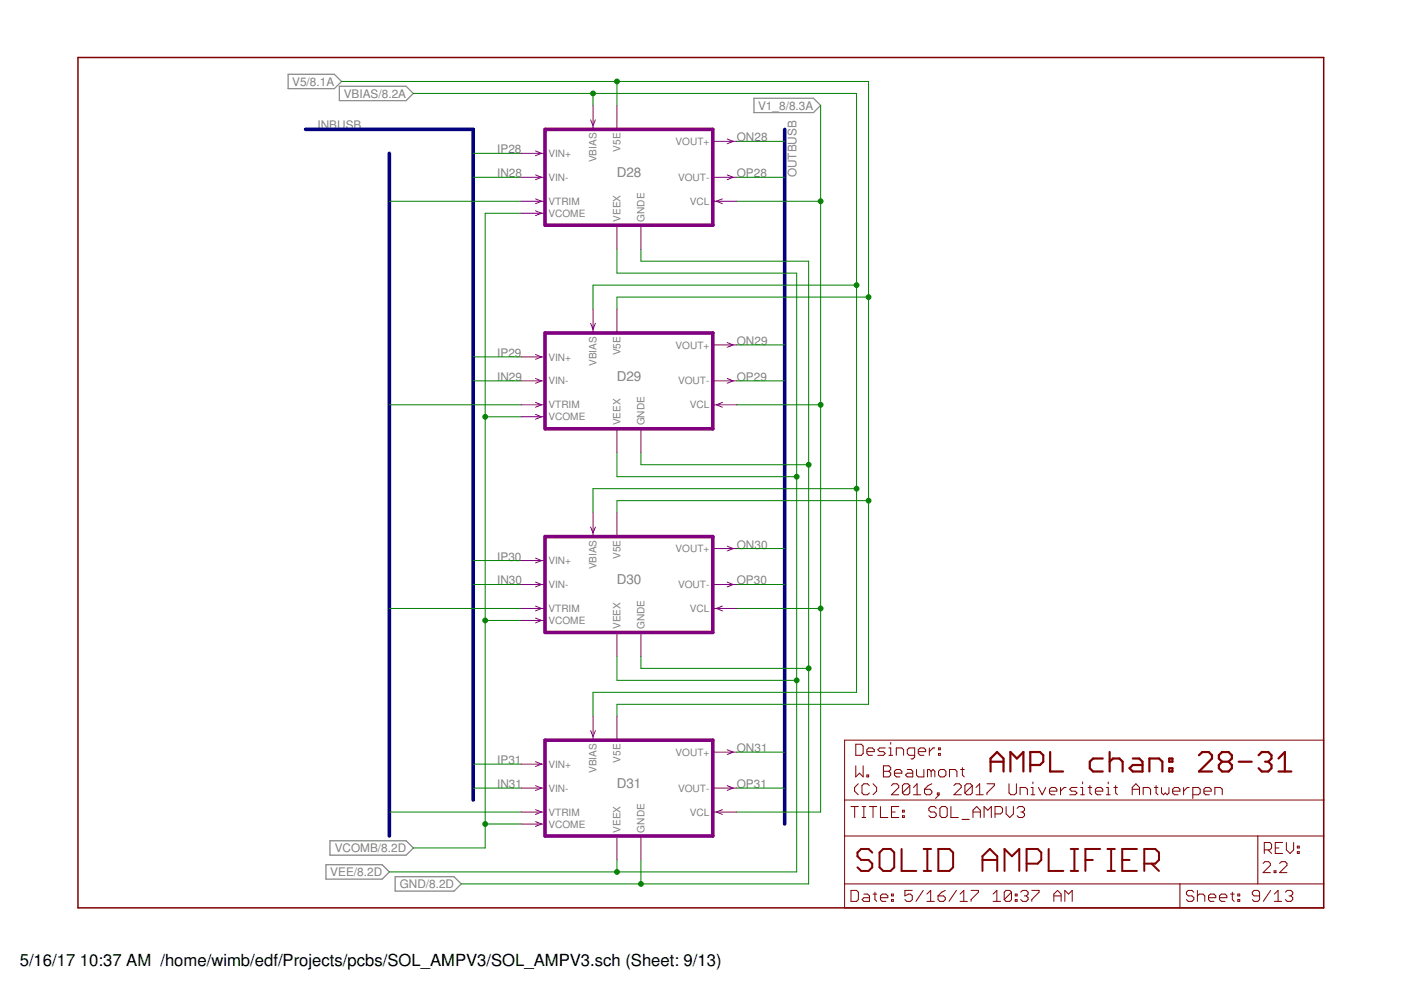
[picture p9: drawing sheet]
<svg xmlns="http://www.w3.org/2000/svg" width="297mm" height="210mm" viewBox="0 0 297 210" stroke-linecap="round" stroke-linejoin="round" font-family="sans-serif">
<path d="M61.1 15.7h9.8l1.5 1.6-1.5 1.5h-9.8zM71.9 18.3h14.2l1.5 1.5-1.5 1.5h-14.2zM159.9 20.8h12.6l1.5 1.6-1.5 1.5h-12.6zM70 178.3h16.1l1.5 1.5-1.5 1.5h-16.1zM69.1 183.3h11.9l1.5 1.6-1.5 1.5h-11.9zM83.8 185.9h12.5l1.5 1.5-1.5 1.5h-12.5z" fill="none" stroke="#808080" stroke-width=".25"/>
<path d="M16.5 12.2h264.1v180.3h-264.1z" fill="none" stroke="#800000" stroke-width=".32"/>
<g fill="none" stroke="#800000" stroke-width=".21">
<path d="M179.1 156.9h101.5v35.6h-101.5zM181.4 157.8h1.2l.4 .4v1.5l-.4 .4h-1.2zM183.8 159.4h1.6v-.4l-.4-.4h-.8l-.4 .4v.7l.4 .4h.8M187.7 158.6h-1.2l-.4 .4 .4 .4h.8l.4 .3-.4 .4h-1.2M188.5 158.6h.3v1.5M188.8 157.4v.4M194.7 159.4h1.6v-.4l-.4-.4h-.8l-.4 .4v.7l.4 .4h.8M197 158.6v1.5M198.2 158.6h-.4l-.8 .8M199 159.7h.4v.4h-.4zM199 158.6h.4v.4h-.4zM179.1 177.2h101.5"/>
<path d="M179.1 169.6h101.5M180.4 171h1.6M181.2 171v2.3M181.4 162.4v2.3l.8-.8 .8 .8v-2.3M182 166.2l-.8 .8v.7l.8 .8M182.8 171h.8M182.8 173.3h.8M183.2 171v2.3M183.8 164.3h.4v.4h-.4zM184.3 166.6l-.4-.4h-.7l-.4 .4v1.5l.4 .4h.7l.4-.4M184.3 171h1.6M185.1 171v2.3"/>
<path d="M185.1 166.2l.8 .8v.7l-.8 .8M186.7 171v2.3h1.5M187.3 162.4h1.2l.3 .4v.4l-.3 .3 .3 .4v.4l-.3 .4h-1.2zM187.3 163.5h1.2M188.5 160.1h.8M189 166.6l.4-.4h.8l.3 .4v.4l-1.5 1.5h1.5M189 172.2h.8M189.6 163.9h1.6v-.4l-.4-.3h-.8l-.4 .3v.8l.4 .4h.8M190 160.1v-1.5h1.2l.4 .4v1.1M190.6 171h-1.6v2.3h1.6M191.3 173h.4v.3h-.4zM191.3 171.8h.4v.4h-.4z"/>
<path d="M192.4 163.2h.7l.4 .3v1.2h-1.1l-.4-.4 .4-.4h1.1M192.9 166.6l-.4-.4h-.8l-.4 .4v1.5M192.9 166.6v1.5l-.4 .4h-.8l-.4-.4M192.9 166.6l-1.6 1.5M193.7 168.5h1.5M193.7 167l.7-.8v2.3M193.9 160.1h-1.2l-.3-.4v-.7l.3-.4h1.2v1.9l-.4 .4h-.4M194.3 163.2v1.1l.4 .4h1.2v-1.5M196 167.3h1.2l.4 .4v.4l-.4 .4h-.8l-.4-.4zM197.4 163.5l-.4-.3h-.3v1.5M197.4 163.5v1.2M197.4 163.5l.4-.3 .4 .3v1.2"/>
<path d="M197.6 166.2l-.8 .4-.8 .7M198.5 171.4l-.4-.4h-.8l-.4 .4v.4l.4 .4h.8l.4 .4v.4l-.4 .3h-.8l-.4-.3M198.7 168.1h.4v.4h-.4zM199.1 168.5l-.7 .8M199.4 163.2h.8l.4 .3v.8l-.4 .4h-.8l-.4-.4v-.8zM199.7 171h.7l.4 .4v1.6l-.4 .3h-.7l-.4-.3v-1.6zM201.3 164.7v-1.5h1.2l.4 .3v1.2M201.6 171v2.3h1.6M202.2 166.6l.4-.4h.8l.4 .4v.4l-1.6 1.5h1.6M203.7 163.2h.7M204 173.7h1.5M204 162.8v1.5l.4 .4"/>
<path d="M206.1 166.6l-1.5 1.5M206.1 166.6l-.4-.4h-.7l-.4 .4v1.5M206.1 166.6v1.5l-.4 .4h-.7l-.4-.4M206.3 172.2h1.6M206.3 173.3v-1.5l.8-.8 .8 .8v1.5M206.9 168.5h1.6M206.9 167l.8-.8v2.3M208.6 173.3v-2.3l.8 .8 .8-.8v2.3M209.3 166.2h1.5v.4l-1.5 1.5v.4M211 172.6h1.1l.4-.4v-.8l-.4-.4h-1.1v2.3M213.3 171v1.6l.8 .7 .8-.7v-1.6M213.9 166.2v1.9l.4 .4h.8l.4-.4v-1.9"/>
<path d="M215.6 171.4l.4-.4h.8l.4 .4v.4l-.4 .4M216.3 168.5v-1.5h1.1l.4 .3v1.2M216.4 172.2h.4M216.8 172.2l.4 .4v.4l-.4 .3h-.8l-.4-.3M218.6 168.5h.8M218.6 167h.4v1.5M219 165.8v.4M220.2 167l.8 1.5 .7-1.5M222.5 167.7h1.6v-.4l-.4-.3h-.8l-.4 .3v.8l.4 .4h.8M224.9 167v1.5M226 167h-.4l-.7 .7M228.3 167h-1.1l-.4 .3 .4 .4h.8l.3 .4-.3 .4h-1.2"/>
<path d="M229.1 168.5h.8M229.1 167h.4v1.5M229.5 165.8v.4M230.7 167h.8M231.1 166.6v1.5l.4 .4M232.2 167.7h1.6v-.4l-.4-.3h-.8l-.4 .3v.8l.4 .4h.8M234.6 168.5h.8M234.6 167h.4v1.5M235 165.8v.4M236.2 167h.7M236.5 166.6v1.5l.4 .4M240.1 167.3h1.5"/>
<path d="M240.1 168.5v-1.5l.7-.8 .8 .8v1.5M242.4 168.5v-1.5h1.1l.4 .3v1.2M244.7 167h.8M245.1 166.6v1.5l.4 .4M246.3 167v1.1l.4 .4 .4-.4 .4 .4 .3-.4v-1.1M248.6 167.7h1.6v-.4l-.4-.3h-.8l-.4 .3v.8l.4 .4h.8M251 167v1.5M252.1 167h-.4l-.7 .7M252.9 168.5h1.2l.4-.4v-.8l-.4-.3h-1.2v2.3M255.2 167.7h1.6v-.4l-.4-.3h-.8l-.4 .3v.8l.4 .4h.8M257.6 168.5v-1.5h1.2l.3 .3v1.2M266.7 177.2v10.2"/>
<path d="M270.4 179.8h.8M271.9 178.6h-1.5v2.4h1.5M272.7 178.6v1.6l.8 .8 .8-.8v-1.6M275.1 179.4h.4v.4h-.4zM179.1 187.4h101.5M180.4 188.8h1.2l.4 .4v1.5l-.4 .4h-1.2zM183.2 189.6h.7l.4 .3v1.2h-1.1l-.4-.4 .4-.4h1.1M185.1 189.6h.8M185.5 189.2v1.5l.4 .4M186.7 190.3h1.5v-.4l-.4-.3h-.8l-.3 .3v.8l.3 .4h.8M189 190.7h.4v.4h-.4zM189 189.6h.4v.3h-.4z"/>
<path d="M193.4 188.8h-1.5v1.1l.7-.3h.4l.4 .3v.8l-.4 .4h-.7l-.4-.4M195.7 188.8l-1.5 2.3M196.5 191.1h1.6M196.5 189.6l.8-.8v2.3M198.9 189.9h1.1l.4 .4v.4l-.4 .4h-.7l-.4-.4zM200.4 188.8l-.7 .4-.8 .7M202.8 188.8l-1.6 2.3M203.6 191.1h1.5M203.6 189.6l.7-.8v2.3M205.9 188.8h1.6v.4l-1.6 1.5v.4M210.6 191.1h1.5M210.6 189.6l.7-.8v2.3"/>
<path d="M214.5 189.2v1.5l-.4 .4h-.8l-.4-.4M214.5 189.2l-.4-.4h-.8l-.4 .4v1.5M214.5 189.2l-1.6 1.5M215.2 190.7h.4v.4h-.4zM215.2 189.6h.4v.3h-.4zM216.4 189.2l.4-.4h.8l.4 .4v.4l-.4 .3M217.2 189.9h.4M217.6 189.9l.4 .4v.4l-.4 .4h-.8l-.4-.4M218.8 188.8h1.5v.4l-1.5 1.5v.4M223.4 189.9h1.6M223.4 191.1v-1.5l.8-.8 .8 .8v1.5M225.8 191.1v-2.3l.7 .8 .8-.8v2.3"/>
<path d="M250.2 187.4v5.1M253.1 189.2l-.4-.4h-.8l-.4 .4v.4l.4 .3h.8l.4 .4v.4l-.4 .4h-.8l-.4-.4M253.9 189.9l.4-.3h.8l.3 .3v1.2M253.9 188.8v2.3M256.2 190.3h1.6v-.4l-.4-.3h-.8l-.4 .3v.8l.4 .4h.8M258.6 190.3h1.5v-.4l-.4-.3h-.7l-.4 .3v.8l.4 .4h.7M260.9 189.6h.8M261.3 189.2v1.5l.4 .4M262.4 190.7h.4v.4h-.4zM262.4 189.6h.4v.3h-.4zM267.1 189.9h-1.2l-.4-.3v-.4l.4-.4h.8l.4 .4v1.5l-.4 .4h-.8l-.4-.4M267.8 183.1l.4-.4h.8l.3 .4v.4l-1.5 1.5h1.5"/>
<path d="M268.1 180.2h1.1l.4-.4v-.8l-.4-.4h-1.1v2.4M268.8 180.2l.8 .8M269.4 188.8l-1.6 2.3M270.1 184.6h.4v.4h-.4zM270.2 191.1h1.5M270.2 189.6l.8-.8v2.3M271.3 183.1l.4-.4h.8l.4 .4v.4l-1.6 1.5h1.6M272.5 189.2l.4-.4h.8l.4 .4v.4l-.4 .3M273.3 189.9h.4M273.7 189.9l.4 .4v.4l-.4 .4h-.8l-.4-.4M275.1 180.6h.4v.4h-.4z"/>
</g>
<g fill="none" stroke="#800000" stroke-width=".42">
<path d="M184.9 180.8l-.8-.8h-1.5l-.8 .8v.7l.8 .8h1.5l.8 .8v.8l-.8 .8h-1.5l-.8-.8M186.5 180.8l.8-.8h1.5l.8 .8v3.1l-.8 .8h-1.5l-.8-.8zM191.2 180v4.7h3.1M195.8 180h1.6M195.8 184.7h1.6M196.6 180v4.7M198.9 180h2.4l.8 .8v3.1l-.8 .8h-2.4zM208.3 182.3h3.1M208.3 184.7v-3.2l1.6-1.5 1.5 1.5v3.2M213 184.7v-4.7l1.5 1.5 1.6-1.5v4.7M217.7 183.1h2.3l.8-.8v-1.5l-.8-.8h-2.3v4.7M222.3 180v4.7h3.1"/>
<path d="M227 180h1.6M227 184.7h1.6M227.8 180v4.7M230.1 182.3h1.6M233.3 180h-3.2v4.7M234.8 180h1.6M234.8 184.7h1.6M235.6 180v4.7M237.9 182.3h1.6M241 180h-3.1v4.7h3.1M242.6 183.1h2.3l.8-.8v-1.5l-.8-.8h-2.3v4.7M244.2 183.1l1.5 1.6"/>
</g>
<g fill="none" stroke="#800000" stroke-width=".47">
<path d="M222.7 159.4v4.2h2.7M235.3 159.4v4.2M210 163.6v-2.8l1.4-1.4 1.4 1.4v2.8M210 161.5h2.8M214.2 163.6v-4.2l1.4 1.4 1.4-1.4v4.2M218.4 162.2h2.1l.7-.7v-1.4l-.7-.7h-2.1v4.2M233.8 160.8h-2l-.7 .7v1.4l.7 .7h2M235.3 161.5l.7-.7h1.3l.7 .7v2.1M240.2 160.8h1.3l.7 .7v2.1h-2l-.7-.7 .7-.7h2M243.7 163.6v-2.8h2l.7 .7v2.1M247.9 160.8h.7v.7h-.7zM247.9 162.9h.7v.7h-.7z"/>
<path d="M254.2 160.1l.7-.7h1.4l.7 .7v.7l-2.8 2.8h2.8M259.1 161.5h1.4M259.1 161.5l-.7-.7v-.7l.7-.7h1.4l.7 .7v.7l-.7 .7M259.1 161.5l-.7 .7v.7l.7 .7h1.4l.7-.7v-.7l-.7-.7M262.6 161.5h2.8M266.8 160.1l.7-.7h1.4l.7 .7v.7l-.7 .7M268.2 161.5h.7M268.9 161.5l.7 .7v.7l-.7 .7h-1.4l-.7-.7M271.1 163.6h2.7M271.1 160.8l1.3-1.4v4.2"/>
</g>
<path d="M64.8 27.4h35.5v142.2M82.5 32.5v144.7M166.4 27.4v147.3" fill="none" stroke="#000080" stroke-width=".76"/>
<g fill="none" stroke="#008000" stroke-width=".21">
<path d="M72.4 17.3h111.7v132h-53.3v2.5M87.6 19.8h94v127h-55.9v5M125.7 19.8v2.6M130.8 17.3v5.1M100.3 32.5h10.2M100.3 37.6h10.2M156.2 37.6h10.2M156.2 30h10.2M174 22.4v149.8h-17.8M82.5 42.7h28M110.5 45.2h-7.6v134.6h-15.3M130.8 52.8v5.1h38.1v127h-86.4"/>
<path d="M135.9 52.8v2.6h35.5v132h-73.6M156.2 42.7h17.8M100.3 75.7h10.2M156.2 73.1h10.2M181.6 60.5h-55.9v5M184.1 63h-53.3v2.5M82.5 85.8h28M100.3 80.8h10.2M102.9 88.4h7.6M130.8 96v5.1h38.1M135.9 96v2.5h35.5M156.2 85.8h17.8"/>
<path d="M156.2 80.8h10.2M100.3 118.9h10.2M156.2 116.3h10.2M181.6 103.6h-55.9v5.1M184.1 106.2h-53.3v2.5M82.5 129h28M100.3 123.9h10.2M102.9 131.6h7.6M130.8 139.2v5.1h38.1M135.9 139.2v2.5h35.5M156.2 129h17.8M156.2 123.9h10.2"/>
<path d="M156.2 159.5h10.2M82.5 172.2h28M100.3 162h10.2M100.3 167.1h10.2M102.9 174.7h7.6M156.2 167.1h10.2M130.8 182.3v2.6M135.9 182.3v5.1"/>
</g>
<g fill="#008000" stroke="#008000" stroke-width=".21">
<circle cx="171.4" cy="98.5" r=".51"/>
<circle cx="171.4" cy="141.7" r=".51"/>
<circle cx="135.9" cy="187.4" r=".51"/>
<circle cx="125.7" cy="19.8" r=".51"/>
<circle cx="181.6" cy="60.5" r=".51"/>
<circle cx="181.6" cy="103.6" r=".51"/>
<circle cx="130.8" cy="17.3" r=".51"/>
<circle cx="184.1" cy="63" r=".51"/>
<circle cx="184.1" cy="106.2" r=".51"/>
<circle cx="168.9" cy="101.1" r=".51"/>
<circle cx="168.9" cy="144.3" r=".51"/>
<circle cx="130.8" cy="184.9" r=".51"/>
<circle cx="102.9" cy="174.7" r=".51"/>
<circle cx="102.9" cy="131.6" r=".51"/>
<circle cx="102.9" cy="88.4" r=".51"/>
<circle cx="174" cy="42.7" r=".51"/>
<circle cx="174" cy="85.8" r=".51"/>
<circle cx="174" cy="129" r=".51"/>
</g>
<path d="M115.6 27.4h35.5v20.4h-35.5zM115.6 70.6h35.5v20.3h-35.5zM115.6 113.8h35.5v20.3h-35.5zM115.6 156.9h35.5v20.3h-35.5z" fill="none" stroke="#800080" stroke-width=".76"/>
<g fill="none" stroke="#800080" stroke-width=".21">
<path d="M110.5 32.5h5.1M110.5 37.6h5.1M113.5 32l1.3 .5-1.3 .5M113.5 37.1l1.3 .5-1.3 .5M125.2 25.4l.5 1.3 .5-1.3M125.7 22.4v5M130.8 22.4v5M151.1 37.6h5.1M151.1 30h5.1M154.2 29.5l1.2 .5-1.2 .5M154.2 37.1l1.2 .5-1.2 .5M110.5 42.7h5.1"/>
<path d="M110.5 45.2h5.1M113.5 42.2l1.3 .5-1.3 .5M113.5 44.7l1.3 .5-1.3 .5M130.8 47.8v5M135.9 47.8v5M151.1 42.7h5.1M153.2 42.2l-1.3 .5 1.3 .5M110.5 75.7h5.1M113.5 75.2l1.3 .5-1.3 .5M125.2 68.6l.5 1.2 .5-1.2M125.7 65.5v5.1M130.8 65.5v5.1"/>
<path d="M151.1 73.1h5.1M154.2 72.6l1.2 .5-1.2 .5M110.5 80.8h5.1M110.5 85.8h5.1M110.5 88.4h5.1M113.5 80.2l1.3 .6-1.3 .5M113.5 85.3l1.3 .5-1.3 .5M113.5 87.9l1.3 .5-1.3 .5M130.8 90.9v5.1M135.9 90.9v5.1M151.1 80.8h5.1M151.1 85.8h5.1"/>
<path d="M153.2 85.3l-1.3 .5 1.3 .5M154.2 80.2l1.2 .6-1.2 .5M110.5 118.9h5.1M113.5 118.3l1.3 .6-1.3 .5M125.2 111.7l.5 1.3 .5-1.3M125.7 108.7v5.1M130.8 108.7v5.1M151.1 116.3h5.1M154.2 115.8l1.2 .5-1.2 .5M110.5 123.9h5.1M110.5 129h5.1M110.5 131.6h5.1"/>
<path d="M113.5 123.4l1.3 .5-1.3 .5M113.5 128.5l1.3 .5-1.3 .5M113.5 131l1.3 .6-1.3 .5M130.8 134.1v5.1M135.9 134.1v5.1M151.1 123.9h5.1M151.1 129h5.1M153.2 128.5l-1.3 .5 1.3 .5M154.2 123.4l1.2 .5-1.2 .5M125.2 154.9l.5 1.3 .5-1.3M125.7 151.8v5.1M130.8 151.8v5.1"/>
<path d="M151.1 159.5h5.1M154.2 159l1.2 .5-1.2 .5M110.5 162h5.1M110.5 167.1h5.1M110.5 172.2h5.1M110.5 174.7h5.1M113.5 161.5l1.3 .5-1.3 .5M113.5 166.6l1.3 .5-1.3 .5M113.5 171.7l1.3 .5-1.3 .5M113.5 174.2l1.3 .5-1.3 .5M130.8 177.2v5.1M135.9 177.2v5.1"/>
<path d="M151.1 167.1h5.1M151.1 172.2h5.1M153.2 171.7l-1.3 .5 1.3 .5M154.2 166.6l1.2 .5-1.2 .5"/>
</g>
<g font-size="3.5">
<text x="4.2" y="204.7">5/16/17</text>
<text x="17" y="204.7">10:37 AM /home/wimb/edf/Projects/pcbs/SOL_AMPV3/SOL_AMPV3.sch (Sheet: 9/13)</text>
</g>
<g font-size="2.9" fill="#808080">
<text x="130.7" y="37.6">D28</text>
<text x="130.7" y="80.8">D29</text>
<text x="130.7" y="123.9">D30</text>
<text x="130.7" y="167.1">D31</text>
</g>
<g font-size="2.5" fill="#808080">
<text x="61.9" y="18.2">V5/8.1A</text>
<text x="72.9" y="20.7">VBIAS/8.2A</text>
<text x="160.7" y="23.2">V1_8/8.3A</text>
<text x="67.3" y="27.4">INBUSB</text>
<text x="156.2" y="30">ON28</text>
<text x="105.4" y="32.5">IP28</text>
<text x="105.4" y="37.6">IN28</text>
<text x="156.2" y="37.6">OP28</text>
<text x="168.9" y="37.6" transform="rotate(-90 168.9 37.6)">OUTBUSB</text>
<text x="105.4" y="75.7">IP29</text>
<text x="156.2" y="73.1">ON29</text>
<text x="105.4" y="80.8">IN29</text>
<text x="156.2" y="80.8">OP29</text>
<text x="105.4" y="118.8">IP30</text>
<text x="156.2" y="116.3">ON30</text>
<text x="105.4" y="123.9">IN30</text>
<text x="156.2" y="123.9">OP30</text>
<text x="156.2" y="159.5">ON31</text>
<text x="105.4" y="162">IP31</text>
<text x="105.4" y="167.1">IN31</text>
<text x="156.2" y="167.1">OP31</text>
<text x="70" y="185.8">VEE/8.2D</text>
<text x="71" y="180.7">VCOMB/8.2D</text>
<text x="84.7" y="188.3">GND/8.2D</text>
</g>
<g font-size="2.1" fill="#808080">
<text x="116.3" y="33.3">VIN+</text>
<text x="126.5" y="34.4" transform="rotate(-90 126.5 34.4)">VBIAS</text>
<text x="131.6" y="32.2" transform="rotate(-90 131.6 32.2)">V5E</text>
<text x="143.2" y="30.7">VOUT+</text>
<text x="116.3" y="38.4">VIN-</text>
<text x="143.7" y="38.4">VOUT-</text>
<text x="116.3" y="43.4">VTRIM</text>
<text x="116.3" y="46">VCOME</text>
<text x="131.6" y="47" transform="rotate(-90 131.6 47)">VEEX</text>
<text x="136.7" y="47" transform="rotate(-90 136.7 47)">GNDE</text>
<text x="146.3" y="43.4">VCL</text>
<text x="116.3" y="76.4">VIN+</text>
<text x="126.5" y="77.6" transform="rotate(-90 126.5 77.6)">VBIAS</text>
<text x="131.6" y="75.3" transform="rotate(-90 131.6 75.3)">V5E</text>
<text x="143.2" y="73.9">VOUT+</text>
<text x="116.3" y="81.5">VIN-</text>
<text x="143.7" y="81.5">VOUT-</text>
<text x="116.3" y="86.6">VTRIM</text>
<text x="116.3" y="89.1">VCOME</text>
<text x="146.3" y="86.6">VCL</text>
<text x="131.6" y="90.2" transform="rotate(-90 131.6 90.2)">VEEX</text>
<text x="136.7" y="90.2" transform="rotate(-90 136.7 90.2)">GNDE</text>
<text x="116.3" y="119.6">VIN+</text>
<text x="131.6" y="118.5" transform="rotate(-90 131.6 118.5)">V5E</text>
<text x="143.2" y="117.1">VOUT+</text>
<text x="116.3" y="124.7">VIN-</text>
<text x="126.5" y="120.7" transform="rotate(-90 126.5 120.7)">VBIAS</text>
<text x="143.7" y="124.7">VOUT-</text>
<text x="116.3" y="129.8">VTRIM</text>
<text x="146.3" y="129.8">VCL</text>
<text x="116.3" y="132.3">VCOME</text>
<text x="131.6" y="133.4" transform="rotate(-90 131.6 133.4)">VEEX</text>
<text x="136.7" y="133.4" transform="rotate(-90 136.7 133.4)">GNDE</text>
<text x="131.6" y="161.7" transform="rotate(-90 131.6 161.7)">V5E</text>
<text x="143.2" y="160.2">VOUT+</text>
<text x="116.3" y="162.8">VIN+</text>
<text x="116.3" y="167.9">VIN-</text>
<text x="126.5" y="163.9" transform="rotate(-90 126.5 163.9)">VBIAS</text>
<text x="143.7" y="167.9">VOUT-</text>
<text x="116.3" y="172.9">VTRIM</text>
<text x="146.3" y="172.9">VCL</text>
<text x="116.3" y="175.5">VCOME</text>
<text x="131.6" y="176.5" transform="rotate(-90 131.6 176.5)">VEEX</text>
<text x="136.7" y="176.5" transform="rotate(-90 136.7 176.5)">GNDE</text>
</g>
</svg>
